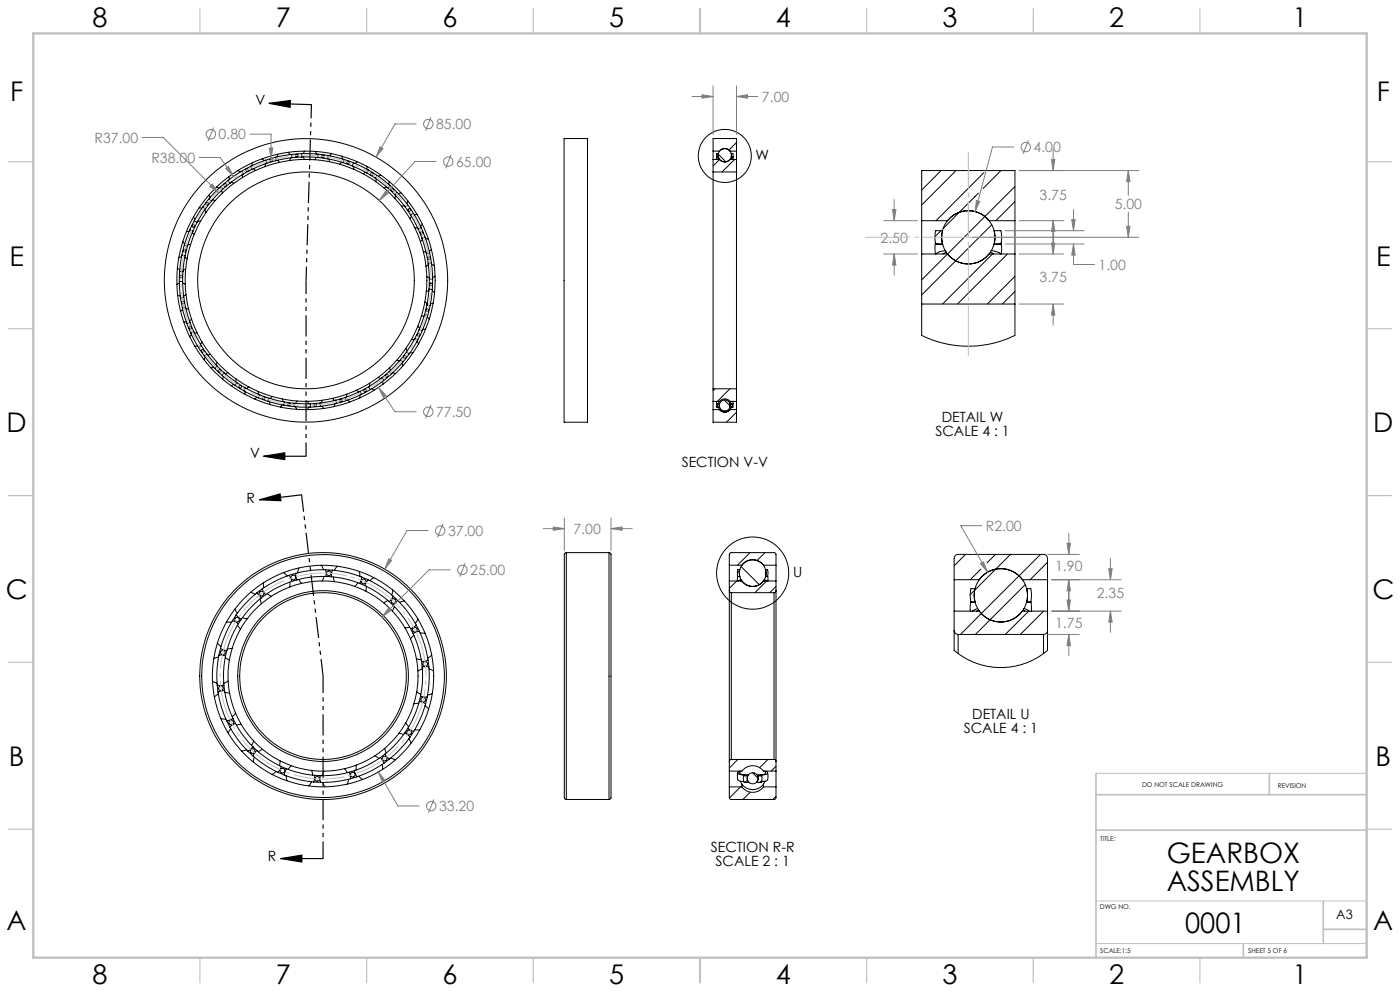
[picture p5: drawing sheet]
<svg xmlns="http://www.w3.org/2000/svg" width="420mm" height="297mm" viewBox="0 0 420 297" stroke-linecap="round" stroke-linejoin="round" font-family="sans-serif">
<g fill="none" stroke="#000" stroke-width=".3">
<path d="M62.7 58.4l.3 .8M62.8 59.5l.7 .7M62.8 59.5l-2 2.5M63.8 59.9l.8 .2M64.9 56.1l.8 .3M66.1 56.1l-3.3 3.4M66.1 56.1l.7 .7M66.5 57.1l.2 .8M66.8 56.8l-3.3 3.4M68.5 54l.6 .9M68.5 54l-2.4 2.1M68.7 52.9l.1 .8"/>
<path d="M69.1 54.9l-2.3 1.9M69.4 54.6l.8 .4M71.3 51.1l.8 .4M72.5 51.3l-4 2.7M72.5 51.3l.5 .9M72.6 52.4l.1 .8M73 52.2l-3.9 2.7M75.2 49.8l.4 1M75.2 49.8l-2.7 1.5M75.6 50.8l-2.6 1.4M75.7 48.8l-.1 .8M76.1 50.5l.6 .6"/>
<path d="M78.6 47.6l.6 .6M79.6 49.1l-.1 .8M79.7 48l-4.5 1.8M79.7 48l.3 1M80 49l-4.4 1.8M82.7 47.1l.2 1M82.7 47.1l-3 .9M82.9 48.1l-2.9 .9M83.4 46.2l-.3 .8M83.4 48l.5 .6M86.5 45.6l.5 .7M87.1 47.3l-.2 .8"/>
<path d="M87.4 46.3l-4.7 .8M87.4 46.3l.2 1M87.6 47.3l-4.7 .8M90.6 47.1l4.7 .1M90.6 46v1.1M90.6 46l4.8 .2M90.6 46l-3.2 .3M90.6 47.1l-3 .2M91 47.1l.4 .7M91.4 45.3l-.4 .7M94.6 45.4l.3 .7M94.9 47.2l-.5 .7"/>
<path d="M95.3 47.2l3 .4M95.4 46.2l-.1 1M95.4 46.2l3.1 .4M98.3 47.6l4.6 1.2M98.5 46.6l-.2 1M98.5 46.6l4.7 1.2M98.7 47.7l.2 .8M99.5 46l-.5 .7M102.4 48.6l-.5 .6M102.6 46.8l.1 .8M102.9 48.8l2.8 .9M103.2 47.8l-.3 1"/>
<path d="M103.2 47.8l2.9 1M105.7 49.7l4.3 2.1M106.1 49.9l.1 .9M106.1 48.8l-.4 .9M106.1 48.8l4.4 2.1M107.2 48.5l-.7 .5M109.6 51.6l-.7 .5M110 51.8l2.5 1.6M110.1 49.8v.9M110.5 50.9l-.5 .9M110.5 50.9l2.6 1.7M112.5 53.4l3.8 2.9"/>
<path d="M112.9 53.7l-.1 .8M113.1 52.6l-.6 .8M113.1 52.6l3.8 2.9M114.3 52.5l-.8 .3M115.9 56l-.7 .3M116.3 56.3l2.2 2.1M116.8 54.4l-.2 .8M116.9 55.5l-.6 .8M116.9 55.5l2.3 2.2M118.5 58.4l3 3.6M118.7 58.7l-.2 .8M119.2 57.7l-.7 .7"/>
<path d="M119.2 57.7l3.1 3.7M120.3 57.8l-.8 .2M169.2 41.5h7v85h-7zM213.9 45.3h2a2.02 2.02 0 0 1 3.1 0h1.9M213.9 45.3v2.5M213.9 51.5v65M213.9 45.3v-3.8h7v3.8M213.9 47.8v3.7M213.9 47.8h2M213.9 51.5h7M215 47v.8M215 47l.5 .1"/>
<path d="M215 46h.5v1h-.5zM215.5 46.2l2.2 2.3M215.7 47.5l-.7 .3M215.8 47.6l-.3 .2M215.9 47.8l-2 1.9M215.9 47.8a2.08 2.08 0 0 0 3.1 0h1.9M219.1 47.7l.3 .1M219.1 47.5l.8 .3M219.4 47v-1h.5v1M219.4 47h.5M219.9 47l-.5 .1M219.9 47v.8"/>
<path d="M220.4 47.8l-3.8 3.7M220.9 45.3v2.5M220.9 51.5v65M220.9 42.7l-2.2 2.3M220.9 47.8v3.7M282.3 51.1l-5.8 5.9M286.8 51.1l-10.3 10.4M293.5 57.9l-10.5 10.6M295.2 51.7l-14.4 14.4M300.3 51.1l-5.4 5.4M304.5 55.9l-28 28M54.5 77l-.8 .2"/>
<path d="M54.5 76.5l-.6 4.8M54.5 76.5l1 .2M54.8 72.4l.6 .6M55.3 73.5l.9 .3M55.3 73.5l-.8 3M55.5 77.1l.6 .5M55.5 76.7l-.6 4.7M56.2 73.8l-.7 2.9M56.7 69.4l-.8 .1M56.9 68.9l-1.6 4.6M56.9 68.9l1 .4M57.2 73.2l-.8 .1"/>
<path d="M57.7 69.7l.5 .6M57.9 69.3l-1.7 4.5M58 65l.5 .7M58.3 66.1l.9 .5M58.3 66.1l-1.4 2.8M59.2 66.6l-1.3 2.7M59.4 66.2l.8 .1M59.7 62.3l.8 .1M60.8 62l.9 .6M60.8 62l-2.5 4.1M61.4 62.9l.4 .8M61.7 62.6l-2.5 4"/>
<path d="M63.5 60.2l-1.8 2.4M121.2 61.6l-.8 .2M121.5 62l1.7 2.5M122.3 61.4l-.8 .6M122.3 61.4l1.8 2.6M122.4 60.3l-.4 .7M123.2 64.5l2.2 4.1M123.4 64.9l-.4 .6M124.1 64l-.9 .5M124.1 64l2.3 4.2M124.4 68.3h.8M125.2 64.3h-.9"/>
<path d="M125.4 68.6l1.2 2.8M126.4 68.2l-1 .4M126.4 68.2l1.1 2.9M126.6 71.4l1.3 4.6M126.6 67.1l-.4 .7M126.7 71.9l-.5 .5M127 75.4l.8 .2M127.5 71.1l-.9 .3M127.5 71.1l1.4 4.6M127.7 71.5l.8 .2M127.9 76l.5 2.9M128.4 78.9l.4 4.8"/>
<path d="M128.5 79.4l-.7 .4M128.9 75.7l-1 .3M128.9 75.7l.5 3.1M129.4 74.7l-.6 .6M129.4 78.8l-1 .1M129.4 78.8l.4 4.8M129.5 79.3l.8 .3M276.5 66.1h7.7a8 8 0 0 1 12.5 0h7.8M276.5 66.1v10M276.5 76.1h7.7a8 8 0 0 0 12.5 0h7.8M276.5 66.1v-15h28v15M276.5 76.1v15"/>
<path d="M280.6 72.8v3.3M280.7 73.1l2.2 .2M280.7 69.1h2.1a8.2 8.2 0 0 0 0 4h-2.1l-.2-1.5zM282.3 69.1l-1.8 1.8M283.7 75.1l-.8 .1a2.62 2.62 0 0 0-2.1 .9M284 75.6l-1.1 .5M297.1 75.6l1 .5M297.4 75.1l.9 .1a2.57 2.57 0 0 1 1.9 .9M297.5 67.3l-21 21.1M297.7 76.1l-14.9 15M298.2 69.1h2.1l.2 1.5-.2 2.5h-2.1a8.2 8.2 0 0 0 0-4zM300.3 73.1l-2.1 .1"/>
<path d="M300.4 72.8v3.3M302.2 76.1l-15 15M304.5 60.4l-5.7 5.7M304.5 66.1v10M304.5 76.1v15M53.2 80.4l.7 .4M53.3 88.5l.8 .3M53.8 84.9l-.7 .4M53.8 84.4l.4 4.8M53.9 81.3l1 .1M53.9 81.3l-.1 3.1M54.2 89.2l.5 3.1"/>
<path d="M54.7 92.3l1.4 4.6M54.8 84.4l.3 4.7M54.8 84.4h-1M54.8 84.8l.8 .4M54.8 92.8l-.6 .5M54.9 81.4l-.1 3M55.1 96.4l.8 .1M55.1 89.1l-.9 .1M55.1 89.1l.6 3M55.7 92.1l1.3 4.5M55.7 92.1l-1 .2M55.7 80.6l-.8 .3"/>
<path d="M55.8 88.2l-.7 .5M55.8 92.5l.8 .2M56.1 96.9l1.2 2.9M57 96.6l-.9 .3M57 96.6l1.1 2.8M57.3 99.8l2.2 4.3M57.5 95.6l-.6 .6M58.1 99.4l2.3 4.2M58.1 99.4l-.8 .4M58.3 99.8h.9M125.4 97.7l.5 .6M125.7 98.8l1 .3"/>
<path d="M125.7 98.8l-1.2 2.7M126.7 99.1l-1.4 2.8M127.2 94.7l-.8 .1M127.4 94.3l-1.7 4.5M127.4 94.3l.9 .3M127.5 90.4l.6 .5M127.7 98.6l-.8 .1M128 82.9l.8 .3M128.1 91.4l.9 .1M128.1 91.4l-.7 2.9M128.2 95l.6 .6M128.3 94.6l-1.6 4.5"/>
<path d="M128.7 87.1l-.8 .3M128.7 86.7l-.6 4.7M128.7 86.7l1 .1M128.8 83.7l-.1 3M129 91.5l-.7 3.1M129.7 87.2l.7 .5M129.7 86.8l-.7 4.7M129.8 83.6l-1 .1M129.8 83.6l-.1 3.2M129.9 90.8l-.7 .3M130.5 82.8l-.7 .4M276.5 91.1v9.4l2.9 1.3 3 .9 4 .8 2.9 .2 4.1-.1 3.5-.5 4.6-1.3 3-1.3v-9.4"/>
<path d="M276.5 91.1h28M304.5 82.8l-8.3 8.3M304.5 87.3l-3.8 3.8M57.4 100.3l-.5 .7M59.3 103.7h-.9M59.5 104.1l1.8 2.6M60.4 103.6l-.9 .5M60.4 103.6l1.7 2.5M60.6 102.5l-.5 .7M61.3 106.7l3.1 3.7M61.6 107.1l-.4 .7M62.1 106.1l3.1 3.6"/>
<path d="M62.1 106.1l-.8 .6M63.1 106.3l-.7 .1M64.1 110l-.8 .2M64.4 110.4l2.3 2.1M65.1 108.6l-.3 .8M65.2 109.7l-.8 .7M65.2 109.7l2.1 2.1M66.7 112.5l3.8 3M67 112.9l-.2 .8M67.3 111.8l3.7 2.9M67.3 111.8l-.6 .7M68.4 111.7l-.7 .3"/>
<path d="M70.1 115.2l-.8 .4M70.5 115.5l2.6 1.6M70.8 113.6l-.1 .8M71 114.7l-.5 .8M71 114.7l2.6 1.5M73.1 117.1l4.4 2.1M73.6 117.4v.8M73.6 116.2l4.3 2.1M73.6 116.2l-.5 .9M74.7 116l-.7 .4M77 119.1l-.6 .5M77.4 117.3l.1 .8"/>
<path d="M77.5 119.2l2.9 1.1M77.9 118.3l-.4 .9M77.9 118.3l2.8 1M80.7 119.3l4.6 1.2M80.7 119.3l-.3 1M81.7 118.8l-.6 .6M84.7 119.6l.2 .8M96.7 119.9l-.2 .8M99.7 119.4l.6 .6M100.7 119.9l-4.7 .9M100.7 119.9l.2 1M103.6 119.1l.3 .9"/>
<path d="M103.6 119.1l-2.9 .8M104.1 118.1l-.1 .9M104.4 119.9l.6 .6M106.9 117l.7 .5M107.9 118.4v.9M108 117.3l-4.4 1.8M108 117.3l.4 .9M108.4 118.2l-4.5 1.8M110.6 115.9l.5 .8M110.6 115.9l-2.6 1.4M110.9 114.8l.1 .8M111.1 116.7l-2.7 1.5"/>
<path d="M111.5 116.5l.8 .4M113.5 113.1l.7 .4M114.5 113.2l-3.9 2.7M114.5 113.2l.6 .8M114.8 114.3l.1 .8M115.1 114l-4 2.7M116.8 111.3l.7 .7M116.8 111.3l-2.3 1.9M116.9 110.2l.3 .8M117.5 112l-2.4 2M117.9 111.7l.8 .3M119 108l.8 .2"/>
<path d="M120.1 107.8l-3.3 3.5M120.1 107.8l.8 .7M120.5 108.9l.4 .8M120.9 108.5l-3.4 3.5M121.8 104.4l.4 .7M121.9 105.5l.9 .5M121.9 105.5l-1.8 2.3M122.8 106l-1.9 2.5M123 105.7l.9 .1M123.4 101.8h.8M124.5 101.5l-2.6 4M124.5 101.5l.8 .4"/>
<path d="M125.1 102.4l.5 .7M125.3 101.9l-2.5 4.1M213.9 116.5v3.8M213.9 116.5h7M214.5 116.5l-.6 .6M217.3 119.9l1.8 1.8M219 116.5l-3.8 3.8M220.9 116.5v3.8M80.4 120.3l4.7 1.1M80.9 120.4l.1 .8M84.7 121.4l-.6 .6M85.1 121.4l3.1 .4"/>
<path d="M85.3 120.5l-.2 .9M85.3 120.5l3 .4M88.2 121.8l4.8 .2M88.3 120.9l4.7 .1M88.3 120.9l-.1 .9M88.7 121.9l.3 .8M89.1 120.2l-.4 .7M92.2 120.3l.4 .7M92.6 122l-.4 .8M93 121v1M96 120.8l.2 1M96 120.8l-3 .2"/>
<path d="M96.2 121.8l-3.2 .2M96.6 121.7l.5 .7M100.5 121l-.3 .8M100.9 120.9l-4.7 .9M103.9 120l-3 .9M213.9 120.3v2.5M213.9 120.3h2a2.02 2.02 0 0 1 3.1 0M213.9 122.8v3.7h7v-3.7M213.9 122.8h2M214.9 120.3l.1 1.7h.3M215.3 121v1M215.3 121h.6"/>
<path d="M215.5 120.3l.4 .1M215.5 122a2.01 2.01 0 0 0 2 1.5 2.01 2.01 0 0 0 1.9-1.5M215.5 120.9l-.5 .1h.3M215.9 121.9l-.2 .1M215.9 120.3l-.4 .7h.4M215.9 121v1h-.6M215.9 122.8a2.02 2.02 0 0 0 3.1 0M215.9 122.8h.1M219 120.3l.4 .7h-.4M219 122.8h.1M219 121v1h.6M219 121h.6"/>
<path d="M219 122.8h1.9M219 120.3h1.9M219.4 120.9l.5 .1h-.3M219.4 120.3l-.4 .1M219.6 121v1M219.9 120.3v1.1a.39 .39 0 0 1 .1 .4 .39 .39 0 0 1-.4 .2M220.9 120.3v2.5M220.9 123.5l-3 3M75.1 177.5l1.5 .6M77 177.7l1.4 1.5M77 177.7a33.8 33.8 0 0 0-6.2 6.6M77.9 179.6l.5 1.4"/>
<path d="M78.4 179.2a30.3 30.3 0 0 0-6 6.4M78.7 176.5l1 1.7M78.7 176.5l-1.7 1.2M79 174.7l.2 1.4M79.7 178.2l-1.3 1M80.2 177.9l1.2 .8M85 171.6l1.2 1M86.7 172.4l.8 1.9M86.7 172.4a33.8 33.8 0 0 0-8 4.1M87 174.5l-.1 1.4M87.5 174.3a31.2 31.2 0 0 0-7.8 3.9M88.7 171.8l.4 2"/>
<path d="M88.7 171.8l-2 .6M89.1 173.8l-1.6 .5M89.6 173.7l.9 1.1M89.7 170.2l-.4 1.5M96.3 169.4l.8 1.3M97.2 172.8l-.5 1.3M97.7 170.8l.1 2M97.7 170.8a29.8 29.8 0 0 0-9 1M97.7 170.8l2 .1M97.8 172.8a30.6 30.6 0 0 0-8.7 1M97.8 172.8l1.6 .1M99.4 172.9a29.2 29.2 0 0 1 8.5 2"/>
<path d="M99.7 170.9l-.3 2M99.7 170.9a31.2 31.2 0 0 1 8.8 2M100 172.9l.4 1.4M101.2 169.7l-.9 1.2M107.4 174.7l-1 1.1M107.7 171.2l.2 1.5M107.9 174.9l1.5 .6M108.5 172.9l-.6 2M108.5 172.9l1.9 .9M109.4 175.5a30.2 30.2 0 0 1 7.3 4.8M110 175.8l-.1 1.4M110.4 173.8l-1 1.7"/>
<path d="M110.4 173.8a31.2 31.2 0 0 1 7.6 4.9M112.2 173.1l-1.3 .9M116.3 179.9l-1.3 .7M117.8 176.8l-.3 1.5M118 178.7l-1.3 1.6M118 178.7l1.5 1.4M169.9 165.6l-.4 .2a49.2 49.2 0 0 0-.2 9.4v57a28.3 28.3 0 0 0 .2 7.2l.4 .2M169.9 165.6v74M169.9 165.6h12.8M182.7 165.6l.6 .5v73l-.6 .5M182.7 165.6v74M218.8 169.4v-3.2l.5-.6h13l.5 .5v3.3"/>
<path d="M218.8 169.4h3.8a4 4 0 0 1 6.5 0h3.7M218.8 169.4v4.7M218.8 174.1h3.8a4 4 0 0 0 6.4 0h3.8M218.8 177v51.2M218.8 177l.2 .4 .4 .2M218.8 174.1v2.9M219.4 177.6v50M219.4 177.6h12.8M221 174.1l-2.2 2.2M221.3 172.7l-.1 1.4M221.3 170.7h.6v2.1h-.6zM221.3 172.8l.7 .1"/>
<path d="M221.9 171l-.7 .7M222.3 169.8l5.5 5.4M222.3 173.7l-.8 .4M222.5 174l-.3 .1M225 165.6l-3.8 3.8M229.1 174l.3 .1M229.2 173.7l.8 .4M229.5 165.6l-2.4 2.4M229.7 170.7h.6v2.1h-.6zM230 174.1l-3.5 3.5M230.3 172.7l.1 1.4M230.3 172.8l-.7 .1"/>
<path d="M232.2 177.6v50M232.8 175.8l-1.8 1.8M232.8 169.4v4.7M232.8 177l-.2 .5-.4 .1M232.8 177v51.2M232.8 174.1v2.9M286.2 173.7v-6.3a1.2 1.2 0 0 1 1.2-1.2h25.7a1.2 1.2 0 0 1 1.2 1.2v6.3M286.2 173.7h7.6a8 8 0 0 1 12.9 0h7.6M286.2 173.7v9.5M289.7 166.2l-3.5 3.4M291.3 176.4h1.2a8.2 8.2 0 0 0 0 4h-1.2a8.2 8.2 0 0 1 0-4zM294.3 170.6l-3.2 3.1"/>
<path d="M298.7 166.2l-2.6 2.5M303.1 166.2l-12.1 12.1M307.6 175.2l-15 14.9M308 176.4h1.2l.3 2-.3 2h-1.2a8.2 8.2 0 0 0 0-4zM312.1 166.2l-24 23.9M314.3 173.7v9.5M314.3 168.5l-5.3 5.2M65.2 192.7l1.1 1M65.5 196.9l-1.4 .5M65.7 196.4l2 .2M65.7 196.4a30.9 30.9 0 0 0-.5 8.9M66.1 194.3l2 .7"/>
<path d="M66.1 194.3l-.4 2.1M67.6 197.2l1.2 .7M67.7 196.6a31.4 31.4 0 0 0-.5 8.7M67.9 186.5h1.5M68.1 195l-.4 1.6M69.6 194.3l-1.4 .1M69.7 186.1l1.8 .9M69.7 186.1a30.8 30.8 0 0 0-3.6 8.2M70.6 182.5l.6 1.3M70.8 184.3l1.6 1.3M70.8 184.3l-1.1 1.8M71.2 187.5l.9 1.1"/>
<path d="M71.5 187a29.7 29.7 0 0 0-3.4 8M72.4 185.6l-.9 1.4M72.7 185.1l1.5 .4M116.7 180.3l1.3 1.1M118 181.4a32 32 0 0 1 5.2 7M118.4 181.9l-.6 1.3M119.5 180.1l-1.5 1.3M119.5 180.1a33.2 33.2 0 0 1 5.4 7.3M121.4 180.2l-1.5 .3M122.9 187.9l-1.4 .2M123.2 188.4l.7 1.5M123.9 189.9a32.1 32.1 0 0 1 2.6 8.4"/>
<path d="M124.2 190.4l-1 1.1M124.9 187.4l-1.7 1M124.9 187.4l.9 1.8M124.9 197.4l1.5 .3M125.4 185.5l-.8 1.3M125.8 189.2l-1.9 .7M125.8 189.2a31.8 31.8 0 0 1 2.6 8.6M126 189.7l1.6 .2M126.5 198.3l.1 1.6M126.6 199.9a28.7 28.7 0 0 1-.4 8.7M128.4 197.8l-1.9 .5M128.4 197.8l.3 2.1"/>
<path d="M128.7 199.9h-2.1M128.7 199.9a33.7 33.7 0 0 1-.5 9M129.5 196.3l-1.2 .9M286.2 188.9v6l2.8 2 3.5 1.7 3.2 1 3.7 .5 3.5-.2 3.7-.8 3.2-1.3 3.7-2.3 .8-.6v-6M286.2 183.2h7.6a8 8 0 0 0 12.9 0h7.6M286.2 188.9a1.2 1.2 0 0 0 1.2 1.2M286.2 183.2v5.7M287.4 190.1v5.8M287.4 190.1h25.7M291.3 180.3l-.2 2.9M291.3 180.4l1.3 .2M293.3 182.4l-1.6 .8"/>
<path d="M293.6 182.8l-.6 .4M306.9 182.8l.5 .4M307.1 182.3l1.7 .9M308.6 183.2l-7 6.9M309.2 180.3l.2 2.9M309.2 180.4l-1.3 .2M313.1 190.1v5.8M313.1 183.2l-7 6.9M314.3 188.9a1.2 1.2 0 0 1-1.2 1.2M314.3 183.2v5.7M63.7 204.1l1.4 .6M65.2 205.3l.2 2.1"/>
<path d="M65.4 207.4a32.9 32.9 0 0 0 2.6 8.6M65.5 208l-1.2 .9M66.3 215.4l1.5 .1M67.2 205.3h-2M67.2 205.3l.2 1.7M67.4 207l-2 .4M67.4 207a29.5 29.5 0 0 0 2.5 8.3M67.5 207.5l1.4 .3M68 216l.9 1.9M68.4 204.1l-1.3 .6M68.9 217.9a31.1 31.1 0 0 0 5.5 7.2M69.3 218.4l-.9 1.3"/>
<path d="M69.9 215.3l-1.9 .7M69.9 215.3l.7 1.5M70.6 216.8l-1.7 1.1M70.6 216.8a30.1 30.1 0 0 0 5.3 7M70.7 213.7l-1 1.1M72.4 217.1l-1.5 .2M119.7 219.7l1.4 .4M121.4 219.7l1.6 1.2M121.4 219.7a31.6 31.6 0 0 1-5.9 6.3M121.7 216.6l.9 1.2M122.3 218.3l1.8 .9M122.3 218.3l-.9 1.4"/>
<path d="M124.1 219.2l-1.1 1.7M124.4 218.7h1.5M125 207.3l1.3 .8M125.6 210.8l-1.4 .1M125.8 210.3l1.9 .6M125.8 210.3a30 30 0 0 1-3.5 8M126.2 208.6l2 .3M126.2 208.6l-.4 1.7M126.7 200.5l-1.3 .6M127.5 211.5l1.1 1M127.7 210.9a31 31 0 0 1-3.6 8.3M128.2 208.9l-.5 2"/>
<path d="M128.7 200.5l1.4 .6M129.7 207.8l-1.4 .5M73.9 224.7l-1.4 .4M74.4 225.1l1.4 1.4M75.8 226.5a31.8 31.8 0 0 0 7.6 5M75.9 223.8l-1.5 1.3M75.9 223.8l1.2 1.1M76.1 222.1l-.6 1.3M76.3 226.9l-.3 1.5M77.1 224.9l-1.3 1.6M77.1 224.9a29.7 29.7 0 0 0 7.3 4.8M78.8 224.6l-1.3 .7"/>
<path d="M82.9 231.2l-1.3 .9M83.4 231.5l1.9 .8M84 228l-.1 1.5M84.4 229.7l-1 1.8M84.4 229.7l1.5 .7M85.3 232.3a31.4 31.4 0 0 0 8.8 2M85.9 232.5l.2 1.5M85.9 230.4l-.6 1.9M85.9 230.4a30.1 30.1 0 0 0 8.5 2M87.4 229.5l-1 1.1M93.5 230.9l.3 1.4M93.5 234.3l-.9 1.2"/>
<path d="M94.1 234.3l2.1 .2M94.4 232.4l-.3 1.9M94.4 232.4l1.7 .1M96.1 232.5l.1 2M96.7 234.5l.8 1.3M97.2 231.1l-.6 1.4M103.3 230.4l.9 1.2M104.5 233.6l-.4 1.4M104.7 231.4l.4 2M104.7 231.4a28.8 28.8 0 0 1-8.6 1.1M105.1 233.4a31.6 31.6 0 0 1-8.9 1.1M106.3 231l.8 1.8"/>
<path d="M106.3 231l-1.6 .4M106.9 229.3v1.4M107.1 232.8l-2 .6M107.7 232.6l1.1 1M112.4 226.5l1.2 .8M114.1 227l1 1.7M114.1 227a30.8 30.8 0 0 1-7.8 4M114.7 229.1l.1 1.5M115.1 228.7a30.5 30.5 0 0 1-8 4.1M115.4 224.3l.5 1.4M115.5 226l1.3 1.5M115.5 226l-1.4 1"/>
<path d="M116.8 227.5l-1.7 1.2M117.3 227.1l1.4 .6M122.7 221.4l.6 1.4M123 220.9a34.1 34.1 0 0 1-6.2 6.6M169.9 239.6h12.8M218.8 235.8v3.2l.5 .6h13l.5-.5v-3.3M218.8 231.1v4.7M218.8 231.1h3.8a4 4 0 0 1 6.4 0h3.8M218.8 235.8h3.8M218.8 228.2v2.9M219.4 227.6l-.4 .2-.2 .4M219.4 227.6h12.8"/>
<path d="M221.3 231.6l-.1 .8a1.42 1.42 0 0 0 .3 1.5 1.42 1.42 0 0 0 1.6 .3l.1 .1M221.4 227.6l-2.6 2.6M221.9 231.1l-.6 .7a5.3 5.3 0 0 0 3.1 .6M222.1 231.1l-.2 .5a2.67 2.67 0 0 0 2.6 .7M222.2 235.8l-3.4 3.3M222.6 235.8a4 4 0 0 0 6.5 0M222.6 235v.8M223.1 232.5h1.3M223.1 232.5l-.1 1 .3 1h1.4a1.7 1.7 0 0 1-.3-2M224.2 233.7l-.7 .8M225.1 237.4l-2.3 2.2M225.8 231.6l1.7 1.7"/>
<path d="M227.2 232.5h1.3M227.3 232.5a1.7 1.7 0 0 1-.4 2h1.5l.2-1-.1-1M227.3 232.5h1.2M228.5 233.9l-.5 .6M229.1 235v.8M229.1 235.8h3.7M229.5 231.1l.2 .6M229.5 234.1a4 4 0 0 1-3.7 2.5 4 4 0 0 1-3.7-2.5M229.6 231.5v.3l-.5 .3-1.9 .2M229.7 231.1l.6 .5-.4 .5-2.7 .3M230.3 231.6l.1 .8a1.28 1.28 0 0 1-1.4 1.8l-.6 .1M230.4 227.6l-2.5 2.5"/>
<path d="M232.2 227.6l.4 .1 .2 .5M232.8 229.7l-1.4 1.4M232.8 238.7l-1 .9M232.8 231.1v4.7M232.8 228.2v2.9"/>
<circle cx="67.6" cy="55.4" r=".41"/>
<circle cx="74.1" cy="51" r=".4"/>
<circle cx="81.3" cy="48" r=".41"/>
<circle cx="89" cy="46.6" r=".4"/>
<circle cx="96.9" cy="46.9" r=".41"/>
<circle cx="104.5" cy="48.7" r=".39"/>
<circle cx="111.5" cy="52.1" r=".39"/>
<circle cx="117.7" cy="56.9" r=".4"/>
<circle cx="217.4" cy="46.5" r="2"/>
<circle cx="217.4" cy="46.7" r="7.9"/>
<circle cx="55.4" cy="75.1" r=".39"/>
<circle cx="58" cy="67.7" r=".4"/>
<circle cx="62.1" cy="61.1" r=".39"/>
<circle cx="122.8" cy="62.9" r=".4"/>
<circle cx="126.5" cy="69.8" r=".4"/>
<circle cx="128.7" cy="77.4" r=".4"/>
<circle cx="290.5" cy="71.1" r="8"/>
<circle cx="54.3" cy="82.9" r=".4"/>
<circle cx="54.9" cy="90.7" r=".39"/>
<circle cx="57.1" cy="98.2" r=".4"/>
<circle cx="91.8" cy="84" r="32.5"/>
<circle cx="91.8" cy="84" r="36.3"/>
<circle cx="91.8" cy="84" r="42.5"/>
<circle cx="91.8" cy="84" r="38.8"/>
<circle cx="128.2" cy="93" r=".39"/>
<circle cx="129.3" cy="85.2" r=".4"/>
<circle cx="60.8" cy="105.1" r=".4"/>
<circle cx="65.9" cy="111.1" r=".4"/>
<circle cx="72.1" cy="115.9" r=".41"/>
<circle cx="79.1" cy="119.3" r=".4"/>
<circle cx="109.5" cy="117.1" r=".4"/>
<circle cx="116" cy="112.7" r=".39"/>
<circle cx="121.4" cy="107" r=".39"/>
<circle cx="125.6" cy="100.3" r=".4"/>
<circle cx="86.7" cy="121.2" r=".4"/>
<circle cx="94.5" cy="121.4" r=".39"/>
<circle cx="102.3" cy="120" r=".4"/>
<circle cx="217.4" cy="121.5" r="1.64"/>
<circle cx="78.4" cy="177.9" r=".69"/>
<circle cx="88" cy="173.1" r=".7"/>
<circle cx="98.6" cy="171.8" r=".7"/>
<circle cx="109.1" cy="174.2" r=".7"/>
<circle cx="225.8" cy="171.8" r="10.8"/>
<circle cx="225.8" cy="171.8" r="4"/>
<circle cx="300.2" cy="178.4" r="8"/>
<circle cx="66.9" cy="195.6" r=".7"/>
<circle cx="71.1" cy="185.7" r=".71"/>
<circle cx="118" cy="180.1" r=".7"/>
<circle cx="124.5" cy="188.7" r=".7"/>
<circle cx="127.5" cy="199" r=".7"/>
<circle cx="66.3" cy="206.3" r=".7"/>
<circle cx="69.3" cy="216.5" r=".7"/>
<circle cx="96.9" cy="202.6" r="25"/>
<circle cx="96.9" cy="202.6" r="36.4"/>
<circle cx="96.9" cy="202.6" r="25.6"/>
<circle cx="96.9" cy="202.6" r="37"/>
<circle cx="96.9" cy="202.6" r="33.2"/>
<circle cx="96.9" cy="202.6" r="28.5"/>
<circle cx="122.7" cy="219.5" r=".7"/>
<circle cx="127" cy="209.7" r=".69"/>
<circle cx="75.8" cy="225.1" r=".7"/>
<circle cx="84.7" cy="231" r=".7"/>
<circle cx="95.2" cy="233.4" r=".7"/>
<circle cx="105.8" cy="232.2" r=".7"/>
<circle cx="115.4" cy="227.3" r=".69"/>
<circle cx="225.8" cy="233.3" r="1.66"/>
</g>
<g fill="none" stroke="#808080" stroke-width=".3">
<path d="M64.1 38.2l-1.7 4.1M124.8 37.1h-6.3l-5.7 10M129.3 35.2l-1.6 4M207.6 28.9h6.3M210.6 28.4l3.3 .5-3.3 .5zM213.9 25.7v14.5M220.9 28.9l3.3-.5v1zM220.9 25.7v14.5M220.9 28.9h6.5M42.6 41.2h6.4l16.7 16.7M59.7 47.2h6.3l4 5.7M62.9 55.9l.8-.7 2 2.7z"/>
<path d="M67.7 50.5l.8-.6 1.5 3zM75 40.2h6.3v7.4M80.8 44.3h1l-.5 3.3zM114 44l.9 .5-2.1 2.6zM115.6 57.3l.8 .7-2.6 2.1zM130.8 48.4h-6.3l-10.7 11.7M135.3 46.4l-1.6 4M268.3 59.8v6.3M304.1 44.1h-6.4l-5.1 19.3M305.8 51.1h35.9M308.5 42l-1.6 4.1M315.5 47.8h.9l-.5 3.3z"/>
<path d="M315.9 44.8v6.3M338.5 51.1l.5 3.3h-1zM338.5 51.1v7.5M265.1 66.1h10.1M265.1 76.1h10.1M267.8 62.8h1l-.5 3.3zM268.3 76.1l.5 3.3h-1zM268.3 76.1v6.4M291.7 71.1h50M292.9 60.1l1 .3-1.3 3zM301.6 69.1h23.6M301.6 73.1h23.6"/>
<path d="M305.8 66.1h13.3M305.8 76.1h13.3M315.5 72.8h.9l-.5 3.3zM315.9 66.1l.5 3.3h-.9zM315.9 66.1v10M321.5 65.8h1l-.4 3.3zM322.1 73.1l.4 3.3h-1zM322.1 73.1v6.2h6.3M322.1 62.8v6.3M338 67.8h1l-.5 3.3zM338.5 63.6v7.5M305.8 91.1h13.3"/>
<path d="M315.9 91.1l.5 3.3h-.9zM315.9 91.1v6.4M113.6 116.1l2.2 2.4-.8 .6zM113.6 116.1l4.9 7.3h6.3M129.3 121.4l-1.6 4M128.4 159h-6.3l-6.7 11.6M132.9 157l-1.6 4M162.9 158.4h6.4M166 157.9l3.3 .5-3.3 .5zM169.3 155.3v9.7M183.3 158.4l3.3-.5v1zM183.3 155.3v9.7"/>
<path d="M183.3 158.4h6.4M294.6 157.5h-6.4l8.1 14M320.6 159.8v6.4M116.6 167.5l.9 .5-2.1 2.6zM135.1 170.8h-6.4l-14.1 14.1M139.5 168.8l-1.6 4M294.1 168.9l.9-.5 1.3 3.1zM314.3 166.2h9.5M315.5 173.7h20.8M320.1 162.8h1l-.5 3.4zM320.1 179.8h1l-.5 3.4zM320.6 173.7l.5 3.4h-1z"/>
<path d="M320.6 173.7v9.5M332.6 170.5h1.1l-.6 3.2zM333.1 167.4v6.3M116.6 182.2l.7 .7-2.7 2zM314.3 190.1h9.5M315.5 183.2h20.8M320.6 190.1l.5 3.4h-1zM320.6 190.1v6.4M333.1 183.2l.6 3.2h-1.1zM333.1 183.2v6.3M113.5 231.4l2.1 2.6-.9 .5zM113.5 231.4l5.9 10.1h6.3"/>
<path d="M130.2 239.6l-1.6 4"/>
<circle cx="128.5" cy="37.2" r="1.42"/>
<circle cx="63.2" cy="40.2" r="1.42"/>
<circle cx="134.5" cy="48.4" r="1.4"/>
<circle cx="307.7" cy="44.1" r="1.42"/>
<circle cx="128.5" cy="123.4" r="1.41"/>
<circle cx="132.1" cy="159" r="1.41"/>
<circle cx="138.7" cy="170.8" r="1.4"/>
<circle cx="129.4" cy="241.6" r="1.4"/>
</g>
<path d="M80.7 31l6.4-.9-.1 2.1zM80.7 31l12.7 .4M79.1 136.7l6.3-1v2.1zM79.1 136.7h12.7M77.9 149.8l6.1-1.8 .3 2.1zM90.5 148.3l-12.6 1.5M84.2 257.3l6.4-1v2zM84.2 257.3h12.7" fill="none" stroke="#000" stroke-width=".35"/>
<path d="M127.7 73a37.5 37.5 0 0 0-62.9-15 37.5 37.5 0 0 0 17.3 62.2 37.5 37.5 0 0 0 46.1-45.3l-.5-1.9" fill="none" stroke="#c0c0c0" stroke-width=".3" stroke-dasharray="15.2 1.3 1.3 1.3" stroke-dashoffset="4.1" stroke-linecap="butt"/>
<path d="M126.4 193.6a30.9 30.9 0 0 0-51.7-12.4 30.9 30.9 0 0 0 14.2 51.2 30.9 30.9 0 0 0 38-37.3l-.5-1.5" fill="none" stroke="#c0c0c0" stroke-width=".3" stroke-dasharray="15.2 1.3 1.3 1.3" stroke-dashoffset="5.9" stroke-linecap="butt"/>
<path d="M91.8 84v52.7M91.8 84l1.6-52.7" fill="none" stroke="#000" stroke-width=".35" stroke-dasharray="6.3 1.3 1.3 1.3 1.3 1.3" stroke-dashoffset="2.2" stroke-linecap="butt"/>
<path d="M96.9 202.6v54.7M96.9 202.6l-6.4-54.3" fill="none" stroke="#000" stroke-width=".35" stroke-dasharray="6.3 1.3 1.3 1.3 1.3 1.3" stroke-dashoffset="1.2" stroke-linecap="butt"/>
<path d="M290.5 45.7v25.4M290.5 71.1v-25.4" fill="none" stroke="#c0c0c0" stroke-width=".3" stroke-dasharray="15.2 1.3 1.3 1.3" stroke-dashoffset="4.4" stroke-linecap="butt"/>
<path d="M290.5 71.1v37.1" fill="none" stroke="#c0c0c0" stroke-width=".3" stroke-dasharray="15.2 1.3 1.3 1.3" stroke-dashoffset="-1.4" stroke-linecap="butt"/>
<path d="M290.5 71.1h-31" fill="none" stroke="#c0c0c0" stroke-width=".3" stroke-dasharray="15.2 1.3 1.3 1.3" stroke-dashoffset="1.6" stroke-linecap="butt"/>
<path d="M290.5 71.1h33.6" fill="none" stroke="#c0c0c0" stroke-width=".3" stroke-dasharray="15.2 1.3 1.3 1.3" stroke-dashoffset=".3" stroke-linecap="butt"/>
<path d="M328.8 231.8h81.2M328.8 270h81.2M328.8 282.8h81.2" fill="none" stroke="#c0c0c0" stroke-width=".3"/>
<g fill="none" stroke="#c0c0c0" stroke-width=".35">
<path d="M60 2.5v7.5M110 2.5v7.5M160 2.5v7.5M210 2.5v7.5M260 2.5v7.5M310 2.5v7.5M360 2.5v7.5M2.5 48.5h7.5M410 48.5h7.5M2.5 98.5h7.5M410 98.5h7.5M2.5 148.5h7.5"/>
<path d="M410 148.5h7.5M2.5 198.5h7.5M410 198.5h7.5M2.5 248.5h7.5M410 248.5h7.5M60 287v7.5M110 287v7.5M160 287v7.5M210 287v7.5M260 287v7.5M310 287v7.5M360 287v7.5"/>
</g>
<path d="M328.8 231.8v55.2M328.8 238.2h81.2M380.8 231.8v6.4M328.8 248.8h81.2M397 270v12.8M397 278.5h13M373 282.8v4.2" fill="none" stroke="#c0c0c0" stroke-width=".5"/>
<path d="M10 10h400v277h-400z" fill="none" stroke="#c0c0c0" stroke-width=".7"/>
<path d="M79.1 136.7l6.3-1v2.1zM80.7 31l6.4-.9-.1 2.1zM84.2 257.3l6.4-1v2zM77.9 149.8l6.1-1.8 .3 2.1z" fill="#000"/>
<path d="M114 44l-1.2 3.1 2.1-2.6zM115.6 57.3l-1.8 2.8 2.6-2.1zM80.8 44.3l.5 3.3 .5-3.3zM67.7 50.5l2.3 2.4-1.5-3zM62.9 55.9l2.8 2-2-2.7zM113.6 116.1l1.4 3 .8-.6zM116.6 167.5l-1.2 3.1 2.1-2.6zM116.6 182.2l-2 2.7 2.7-2zM113.5 231.4l1.2 3.1 .9-.5zM166 157.9l3.3 .5-3.3 .5zM183.3 158.4l3.3-.5v1zM294.1 168.9l2.2 2.6-1.3-3.1zM320.1 162.8h1l-.5 3.4zM320.6 173.7l.5 3.4h-1zM320.6 190.1l.5 3.4h-1zM320.1 179.8h1l-.5 3.4zM332.6 170.5h1.1l-.6 3.2zM333.1 183.2l.6 3.2h-1.1zM220.9 28.9l3.3-.5v1zM210.6 28.4l3.3 .5-3.3 .5zM292.9 60.1l-.3 3.3 1.3-3zM321.5 65.8h1l-.4 3.3zM322.1 73.1l.4 3.3h-1zM267.8 62.8h1l-.5 3.3zM268.3 76.1l.5 3.3h-1zM338.5 51.1l.5 3.3h-1zM338 67.8h1l-.5 3.3zM315.9 66.1l.5 3.3h-.9zM315.5 47.8h.9l-.5 3.3zM315.9 91.1l.5 3.3h-.9zM315.5 72.8h.9l-.5 3.3z" fill="#808080"/>
<g font-size="8.5">
<text x="350" y="258.8">GEARBOX</text>
<text x="350" y="266.9">ASSEMBLY</text>
<text x="355.5" y="279.7">0001</text>
</g>
<g font-size="8.1">
<text x="27.8" y="8">8</text>
<text x="82.8" y="8">7</text>
<text x="132.8" y="8">6</text>
<text x="182.8" y="8">5</text>
<text x="232.8" y="8">4</text>
<text x="282.8" y="8">3</text>
<text x="332.8" y="8">2</text>
<text x="387.8" y="8">1</text>
<text x="3" y="30.4">F</text>
<text x="413" y="30.4">F</text>
<text x="2.8" y="79.6">E</text>
<text x="412.8" y="79.6">E</text>
<text x="2" y="129.6">D</text>
<text x="412" y="129.6">D</text>
<text x="1.7" y="179.6">C</text>
<text x="411.7" y="179.6">C</text>
<text x="2.7" y="229.6">B</text>
<text x="412.7" y="229.6">B</text>
<text x="2" y="278.9">A</text>
<text x="412" y="278.9">A</text>
<text x="27.8" y="295">8</text>
<text x="82.8" y="295">7</text>
<text x="132.8" y="295">6</text>
<text x="182.8" y="295">5</text>
<text x="232.8" y="295">4</text>
<text x="282.8" y="295">3</text>
<text x="332.8" y="295">2</text>
<text x="387.8" y="295">1</text>
</g>
<g font-size="4.2">
<text x="76.7" y="31.5">V</text>
<text x="226.7" y="48">W</text>
<text x="280.6" y="130.7">SCALE 4 : 1</text>
<text x="282.5" y="126.6">DETAIL W</text>
<text x="75" y="137.4">V</text>
<text x="204.5" y="139.8">SECTION V-V</text>
<text x="74" y="150.7">R</text>
<text x="237.9" y="173">U</text>
<text x="291.7" y="215.5">DETAIL U</text>
<text x="289.1" y="219.7">SCALE 4 : 1</text>
<text x="80.3" y="258">R</text>
<text x="213.3" y="255.3">SECTION R-R</text>
<text x="214.7" y="259.5">SCALE 2 : 1</text>
</g>
<g font-size="4.2" fill="#808080">
<text x="228.6" y="30.5">7.00</text>
<text x="65.6" y="41.8">0.80</text>
<text x="130.8" y="38.7">85.00</text>
<text x="28.3" y="42.8">R37.00</text>
<text x="310.1" y="45.6">4.00</text>
<text x="45.4" y="48.8">R38.00</text>
<text x="136.8" y="50">65.00</text>
<text x="311.9" y="60">3.75</text>
<text x="334.4" y="62.7">5.00</text>
<text x="264.2" y="72.8">2.50</text>
<text x="329.6" y="80.9">1.00</text>
<text x="311.9" y="84.4">3.75</text>
<text x="130.8" y="124.9">77.50</text>
<text x="134.4" y="160.6">37.00</text>
<text x="172" y="160">7.00</text>
<text x="295.7" y="159.1">R2.00</text>
<text x="141.1" y="172.3">25.00</text>
<text x="316.5" y="171.2">1.90</text>
<text x="329.1" y="179.3">2.35</text>
<text x="316.5" y="188.2">1.75</text>
<text x="131.7" y="243.1">33.20</text>
</g>
<text font-size="3.9" x="400.9" y="275.5">A3</text>
<g font-size="2">
<text x="342.6" y="236">DO NOT SCALE DRAWING</text>
<text x="383.3" y="236.2">REVISION</text>
<text x="330.1" y="251.9">TITLE:</text>
<text x="330" y="272.5">DWG NO.</text>
<text x="330.1" y="285.6">SCALE:1:5</text>
<text x="374.5" y="285.6">SHEET 5 OF 6</text>
</g>
</svg>
